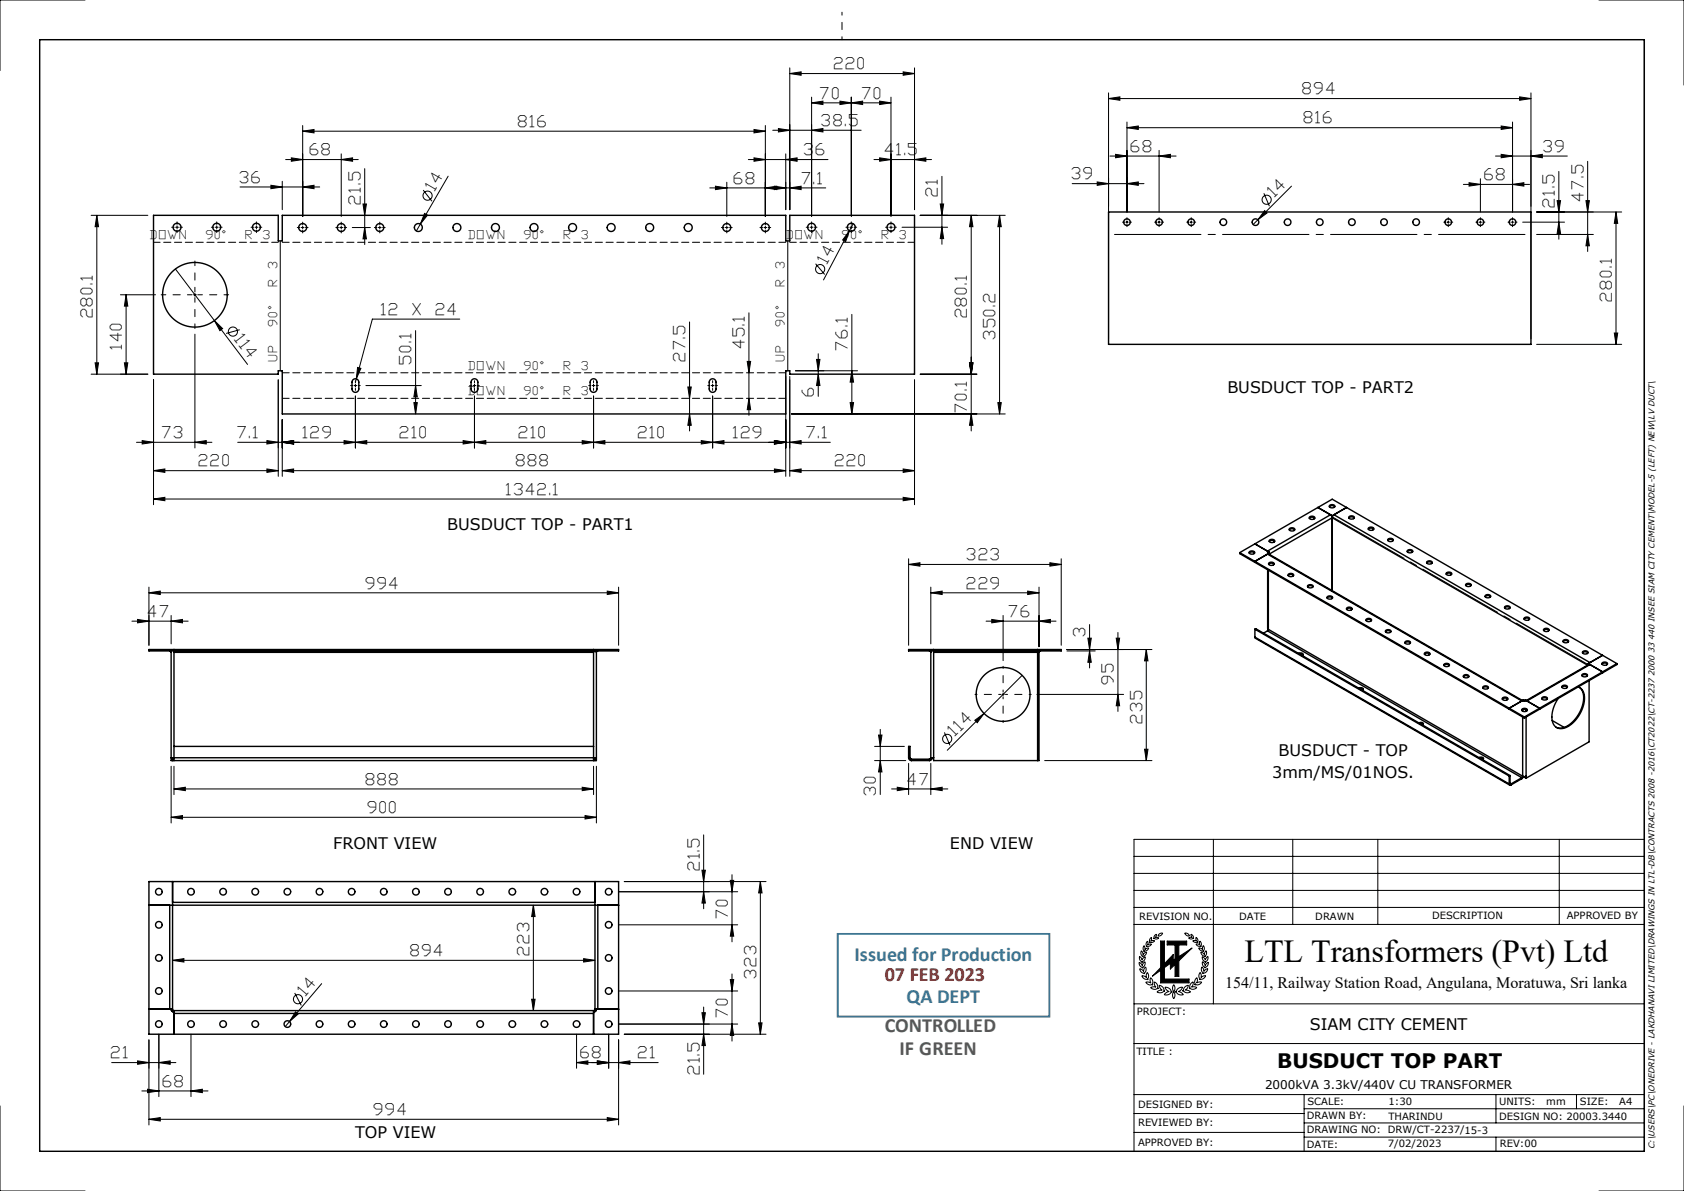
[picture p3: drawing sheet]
<svg xmlns="http://www.w3.org/2000/svg" width="297mm" height="210mm" viewBox="0 0 297 210" stroke-linecap="round" stroke-linejoin="round" font-family="sans-serif">
<g fill="none" stroke="#000" stroke-width=".18">
<path d="M15 0h-15v12.4M139.3 13l2-.3v.6zM139.3 12v25M139.3 13h22M143.1 18.1l2-.3v.6zM143.1 17.1v21M143.1 18.1h14M148.1 17.8l2 .3-2 .3zM150.1 18.1l2-.3v.6zM150.1 17.1v21M155.1 17.8l2 .3-2 .3zM157.1 17.1v21"/>
<path d="M159.3 12.7l2 .3-2 .3zM161.3 12v25M195.5 17.4l2-.3v.6zM195.5 16.4v43.3M195.5 17.4h74.5M268 17.1l2 .3-2 .3zM270 16.4v43.3M282 0h15v15M290 7v196M16.1 38h10M17.1 38l.3 2h-.6zM17.1 38v28"/>
<path d="M42.3 33h14.1M47.8 32.7l2 .3-2 .3zM49.8 32v5M50.4 28.1h12.8M51.4 27.8l2 .3-2 .3zM53.4 33l2-.3v.6zM53.4 23.1l2-.3v.6zM53.4 22.1v16.1M53.4 23.1h81.6M60.2 28.1l2-.3v.6zM60.2 27.1v11.1M64 36h.6l-.3 2z"/>
<path d="M64.3 29.7v13.4M74.6 33.5l1.6 2M74.9 37.6l.5 .3-1.3 1.6zM79 31.1l-5.6 9.6M126.2 32.8l2 .3-2 .3zM128.2 32.1v6.1M132 28.1h14M133 27.8l2 .3-2 .3zM133 22.8l2 .3-2 .3zM135 33.1l2-.3v.6zM135 22.1v16.1M136.3 23h15.6"/>
<path d="M136.6 32.8l2 .3-2 .3zM137.3 22.7l2 .3-2 .3zM138.6 28.1l2-.3v.6zM138.6 27.1v9.9M139.3 33.1l2-.3v.6zM143.1 23l2-.3v.6zM145.6 33.1h-20.4M150.5 39.4l-5.3 10M154.1 28.1h10.2M155.1 27.8l2 .3-2 .3zM161.3 28.1l2-.3v.6zM162.3 38h15"/>
<path d="M165.8 36h.6l-.3 2zM166.1 31.1v12M171.3 38l.3 2h-.6zM171.3 38v38M176.3 38l.3 2h-.6zM176.3 38v35M189.1 32.4h12.7M193.5 32.1l2 .3-2 .3zM195.8 27.5h11.6M196.8 27.2l2 .3-2 .3zM198.6 39.2h.4M198.8 39v.4"/>
<path d="M198.8 32.4l2-.3v.6zM198.8 22.5l2-.3v.6zM198.8 21.5v15.9M198.8 22.5h68M204.2 39.2h.4M204.4 39v.4M204.4 27.5l2-.3v.6zM204.4 26.5v10.9M209.9 39.2h.4M210.1 39v.4M222.9 34.1l1 2.3M223 37.1l.5 .5-1.7 1.2z"/>
<path d="M227.8 32.8l-6.8 6.8M255.2 39.2h.4M255.4 39v.4M258.1 32.5h11.7M259.1 32.2l2 .3-2 .3zM260.9 39.2h.4M261.1 31.5v5.9M261.1 39v.4M263.8 27.5h12.6M264.8 22.2l2 .3-2 .3zM264.8 27.2l2 .3-2 .3zM266.6 39.2h.4"/>
<path d="M266.8 39v.4M266.8 32.5l2-.3v.6zM266.8 21.5v15.9M268.6 39.2h7.3M270 27.5l2-.3v.6zM271 37.4h15M274.6 35.4h.6l-.3 2zM274.9 30.2v12M274.9 39.2l.3 2h-.6zM279.7 35.4h.6l-.3 2zM280 28.4v15.9M285 37.4l.3 2h-.6z"/>
<path d="M285 37.4v23.3M21.2 52h6.2M22.2 52l.3 2h-.6zM22.2 52v14M30.9 47.4l12.8 16.9M34.1 52h.5M34.4 51.7v.5M34.4 58.9v20.1M37.8 56.5l1.5 1.4-.5 .4zM42.3 58.1l-2.4 .7M49.4 42.5v22.9M62.1 40.1h3.2"/>
<path d="M64.3 40.1l.3 2h-.6zM73.3 58.3v14.7M81.1 56.3h-15.4l-3 11.1M121.6 56.8v19.2M132.1 55.2v18M138.9 42.5v22.9M143.8 46.5l1.7 1.9M149.8 40.7l-.7 1.9-.5-.3zM150.2 55.4v17.6M159.1 40.1h8M166.1 40.1l.3 2h-.6zM271 41.3h10"/>
<path d="M280 41.3l.3 2h-.6zM284.7 58.7h.6l-.3 2zM16.1 66h10M16.8 64h.6l-.3 2zM21.9 64h.6l-.3 2zM24.1 78h13.3M25.1 77.7l2 .3-2 .3zM27.1 67v22M34.4 78l2-.3v.6zM41.9 78h104.5M47.1 77.7l2 .3-2 .3zM49.1 67v17"/>
<path d="M49.8 78l2-.3v.6zM49.8 74v10M60.7 77.7l2 .3-2 .3zM62.4 68h.5M62.7 78l2-.3v.6zM62.7 69.8v9.2M62.7 67.7v.5M63.1 64.8l.5 .1-.8 1.9zM64.5 68h9.8M73 71h.6l-.3 2zM73.3 68l.3 2h-.6zM81.7 77.7l2 .3-2 .3z"/>
<path d="M83.4 68h.5M83.7 67.7v.5M83.7 78l2-.3v.6zM83.7 69.8v9.2M102.7 77.7l2 .3-2 .3zM104.4 68h.5M104.7 78l2-.3v.6zM104.7 69.8v9.2M104.7 67.7v.5M121.3 68.2h.6l-.3 2zM121.6 73l.3 2h-.6zM123.7 77.7l2 .3-2 .3z"/>
<path d="M125.4 68h.5M125.7 78l2-.3v.6zM125.7 69.8v9.2M125.7 67.7v.5M131.8 63.7h.6l-.3 2zM132.1 70.2l.3 2h-.6zM136.6 77.7l2 .3-2 .3zM138.6 66.4v17.6M139.3 78l2-.3v.6zM139.3 66.4v17.6M139.6 73h37.7M140.3 65.4h10.9"/>
<path d="M144 63.4h.6l-.3 2zM144.3 62.4v7.5M144.3 66l.3 2h-.6zM149.9 71h.6l-.3 2zM150.2 65.4l.3 2h-.6zM161.3 67v22M162.3 66h10M171 64h.6l-.3 2zM171.3 73l.3 2h-.6zM176 71h.6l-.3 2zM271 60.7h15M27.1 88l2-.3v.6z"/>
<path d="M27.1 88h134.2M27.1 83l2-.3v.6zM27.1 83h22M47.1 82.7l2 .3-2 .3zM49.8 83l2-.3v.6zM49.8 83h88.8M136.6 82.7l2 .3-2 .3zM139.3 83l2-.3v.6zM139.3 83h22M159.3 87.7l2 .3-2 .3zM159.3 82.7l2 .3-2 .3zM160.2 99.5l2-.3v.6z"/>
<path d="M160.2 98.5v15.3M160.2 99.5h27M185.2 99.2l2 .3-2 .3zM187.2 98.5v15.3M23.3 109.5h9.9M24.3 109.2l2 .3-2 .3zM26.3 104.5l2-.3v.6zM26.3 103.5v10.3M26.3 104.5h82.8M30.2 109.5l2-.3v.6zM30.2 108.5v5M107.1 104.2l2 .3-2 .3z"/>
<path d="M109.1 103.5v10.3M164.2 104.5l2-.3v.6zM164.2 103.5v10M164.2 104.5h19M173.9 109.5h12.3M174.9 109.2l2 .3-2 .3zM176.9 108.5v8M180.3 119.1l-13.2 13.2M181.2 104.2l2 .3-2 .3zM183.2 109.5l2-.3v.6zM183.2 103.5v10.5M188.2 114.5h15"/>
<path d="M188.2 114.8h5M191.9 112.5h.6l-.3 2zM192.2 114.8l.3 2h-.6zM192.2 110.1v7.7M196.9 112.5h.6l-.3 2zM197.2 111.5v13.9M202.2 114.5l.3 2h-.6zM202.2 114.5v19.6M30.2 135.1v10M30.7 139.1l2-.3v.6zM30.7 139.1h74M30.7 135.1v5"/>
<path d="M102.7 138.8l2 .3-2 .3zM104.7 135.1v5M105.2 135.1v10M154.2 134.1h5.5M154.2 131.6h5.3M154.9 129.6h.6l-.3 2zM155.2 134.1l.3 2h-.6zM155.2 128.6v11.5M157.2 139.1h10M158.2 138.8l2 .3-2 .3zM160.2 134.6v5.5M164.2 139.1l2-.3v.6z"/>
<path d="M164.2 134.6v5.5M166.6 129.1l.9 2.3M171.9 127l1.7-1.2-1.2 1.6zM176.7 122.4h.4M176.9 122.2v.5M182.9 122.4h15.3M184.2 134.1h19M197.2 122.4l.3 2h-.6zM201.9 132.1h.6l-.3 2zM30.2 144.1l2-.3v.6zM30.2 144.1h75M94.1 159.6l.3 2h-.6z"/>
<path d="M94.1 159.6v18.6M103.2 143.8l2 .3-2 .3zM109.1 157.2h21M110.1 155.4h25M123.8 153.4h.6l-.3 2zM124.1 157.2l.3 2h-.6zM124.1 147.2v13M128.8 155.2h.6l-.3 2zM129.1 154.2v11.9M134.1 155.4l.3 2h-.6zM134.1 155.4v27M200 157h90"/>
<path d="M200 154h90M200 151h90M214 148v29M228 148v15M243 148v15M275 148v15M290 148h-90v55M30.4 169.3l2-.3v.6zM30.4 169.3h74.5M52 175.1l1.1 2.2M52.1 178.4l.5 .4-1.5 1.3zM56.7 173.4l-6.4 7.6"/>
<path d="M93.8 176.2h.6l-.3 2zM102.9 169l2 .3-2 .3zM109.1 174.7h21M109.1 163.1h21M123.8 178.6h.6l-.3 2zM124.1 177.6v11.8M128.8 172.7h.6l-.3 2zM129.1 171.7v11.9M129.1 163.1l.3 2h-.6zM200 177h90M200 163h90M200 160h90"/>
<path d="M200.9 169.7l.6 .6 .1-.4 .3-.3a.94 .94 0 0 1-.4 1.1 .97 .97 0 0 1-.6-1zM201 168.6l.4 .7 .2-.4 .4-.2a.9 .9 0 0 1-.6 .9 .93 .93 0 0 1-.4-1zM201 170.8l.4 .2 .3 .3 .1-.4 .2-.4a.97 .97 0 0 1-.2 1.2 1.01 1.01 0 0 1-.8-.9zM201.3 167.6l.3 .7 .3-.3 .3-.1a.86 .86 0 0 1-.7 .8 .89 .89 0 0 1-.2-1.1zM201.4 172l.4 .1 .4 .3v-.5l.1-.4a1.01 1.01 0 0 1 .1 1.2 1.05 1.05 0 0 1-1-.7zM201.8 166.7l.1 .7 .3-.2h.4a.82 .82 0 0 1-.9 .5 .86 .86 0 0 1 .1-1zM202.1 173.2h.4l.5 .1-.2-.4 .1-.5a1.05 1.05 0 0 1 .3 1.3l-.1-.1a.81 .81 0 0 1-1-.4zM202.3 166l.2 .2-.1 .4 .3-.1h.4a.79 .79 0 0 1-.9 .4l-.1-.5zM203 165.4l.1-.1-.1 .6h.6a.47 .47 0 0 1-.8 .2l-.1-.4zM203.5 165.4a.45 .45 0 0 0 .8 0l-.6-.1 .3-.6a.55 .55 0 0 0-.5 .7M203.6 173.1a1.08 1.08 0 0 1 .6 1.2h-.1a.84 .84 0 0 1-1.2-.2l.5-.1 .5 .1-.3-.5zM204.4 164.7l.7-.2a.69 .69 0 0 1-.9 .5z"/>
<path d="M204.4 173.7a1.12 1.12 0 0 1 1 1.1l-.1-.1a.87 .87 0 0 1-1.3 .2l.5-.3h.5l-.4-.4zM204.7 165.9h.7v4l1.5-1.6v1l.3-.2v-2.5h-1.3v-.7h3.4v.7h-1.4v2.1l2.3-1.5-2.3 2.2v2.8h-.7v-2.1l-.8 .8v-1l-1 .7v2h4.3v.7h-5v-2.2l-1.4 1 1.4-1.5zM205.5 174.1a.92 .92 0 0 1 1 .7h.2a1.04 1.04 0 0 1-1.4 .6l.4-.4 .5-.2a1.13 1.13 0 0 1-.7-.7zM207 173.6a1 1 0 0 1 0 1.3 1 1 0 0 1 0-1.3zM207 174.9a1 1 0 0 1 0 1.2 1 1 0 0 1 0-1.2zM207.7 174.4l.4-.3h.5a1.13 1.13 0 0 1-.8 .7l.5 .2 .4 .4a1.04 1.04 0 0 1-1.3-.6h.1zM208.9 164.5a.64 .64 0 0 1 .8 .5l-.4-.1zM209 174l.6-.3-.2 .5-.4 .4h.5l.5 .3a.87 .87 0 0 1-1.2-.2l-.2 .1v-.2h.1l.1-.3zM210 164.7a.62 .62 0 0 1 .5 .8l-.1-.1a.45 .45 0 0 1-.7 0l.6-.1zM210.1 173.4l.3-.3v.5l-.3 .5 .5-.1 .5 .1a.95 .95 0 0 1-1.3 .1zM210.9 166.5h.4l.3 .1v-.7a.69 .69 0 0 1 .1 1v-.1a.61 .61 0 0 1-.8-.3zM210.9 165.3a.66 .66 0 0 1 .3 .9l-.1-.1a.47 .47 0 0 1-.7-.2h.6z"/>
<path d="M211 172.5l.1-.1 .1 .3-.2 .6 .5-.1h.4a.91 .91 0 0 1-1.2 .4l.1-.1-.1-.5zM211.4 167.1l.4 .1 .3 .2 .1-.7a.72 .72 0 0 1 0 1h-.1a.64 .64 0 0 1-.7-.6zM211.7 171.5l.2 .4-.1 .5 .4-.3 .4-.1a.88 .88 0 0 1-1 .7v-.1a.78 .78 0 0 1 .1-1.1zM211.8 167.9l.4 .1 .2 .3 .3-.7a.75 .75 0 0 1-.3 1.1v-.1a.67 .67 0 0 1-.6-.7zM212 170.5l.2 .3 .1 .5 .3-.3 .4-.2a.85 .85 0 0 1-.9 .8l.1-.1a.75 .75 0 0 1-.2-1zM212 168.7l.4 .2 .2 .4 .4-.7a.78 .78 0 0 1-.5 1v-.1a.7 .7 0 0 1-.5-.8zM212.1 169.6l.3 .3 .1 .4 .6-.6a.82 .82 0 0 1-.7 .9l.1-.1a.73 .73 0 0 1-.4-.9zM0 195v15h15M19.7 187.4h11.3M24.3 187.1l2 .3-2 .3zM25 192.4h11.7M26 192.1l2 .3-2 .3z"/>
<path d="M26.3 197.4l2-.3v.6zM26.3 183.4v15M26.3 197.4h82.8M28 187.4l2-.3v.6zM28 182.4v11M33.7 192.4l2-.3v.6zM33.7 182.4v11M101.7 187.4l2-.3v.6zM101.7 182.4v6M101.7 187.4h14.4M105.4 187.1l2 .3-2 .3zM107.1 197.1l2 .3-2 .3z"/>
<path d="M107.3 182.4l.1 6M109.1 187.4l2-.3v.6zM109.1 183.4v15M109.1 180.6h21M110.1 182.4h25M124.1 182.4l.3 2h-.6zM129.1 180.6l.3 2h-.6zM133.8 180.4h.6l-.3 2zM200 196.3h30M200 199.7h30M200 193h90M200 184h90"/>
<path d="M230 198h60M230 193v10M230 195.5h60M263.8 193v5M278 193v2.5M297 195v15h-15M230 200.5h60M263.8 200.5v2.5"/>
<circle cx="75.4" cy="34.5" r=".81"/>
<circle cx="223.4" cy="35.2" r=".81"/>
<circle cx="41.1" cy="58.5" r=".81"/>
<circle cx="144.6" cy="47.4" r=".81"/>
<circle cx="167.1" cy="130.3" r=".81"/>
<circle cx="52.6" cy="176.2" r=".81"/>
</g>
<path d="M148.5 7v-4.8" fill="none" stroke="#000" stroke-width=".18" stroke-dasharray="15.2 1.3 1.3 1.3" stroke-dashoffset="14.7"/>
<g fill="none" stroke="#000" stroke-width=".25">
<path d="M7 7h283v196h-283zM27.1 38h22v4.5h.7v-4.5h88.8v4.5h.7v-4.5h22v28h-22v-.6h-.7v7.6h-88.8v-7.6h-.7v.6h-22zM195.5 37.4h74.5v23.3h-74.5zM62.3 67a.6 .6 0 0 1 .6-.2 .6 .6 0 0 1 .4 .6v1.2a.6 .6 0 0 1-.6 .6 .6 .6 0 0 1-.6-.6v-1.2zM83.3 67a.6 .6 0 0 1 .6-.2 .6 .6 0 0 1 .4 .6v1.2a.6 .6 0 0 1-.6 .6 .6 .6 0 0 1-.6-.6v-1.2zM104.3 67a.6 .6 0 0 1 .6-.2 .6 .6 0 0 1 .4 .6v1.2a.6 .6 0 0 1-.6 .6 .6 .6 0 0 1-.6-.6v-1.2zM125.3 67a.6 .6 0 0 1 .6-.2 .6 .6 0 0 1 .4 .6v1.2a.6 .6 0 0 1-.6 .6 .6 .6 0 0 1-.6-.6v-1.2zM218.6 97.4l50.2 29M218.6 97.4v.2l2.7 1.6M220.3 97.5l.4-.2 .6 .2M220.4 97.3l.3-.2a.35 .35 0 0 1 .6 .3 .35 .35 0 0 1-.6 .3 .3 .3 0 0 1-.3-.1 .3 .3 0 0 1 0-.3zM221.3 99v.2"/>
<path d="M221.3 99.2l47.5 27.4M221.3 95.9l2.4 1.4M221.3 95.9l-2.7 1.5M223.5 97.7l44.9 25.9-2.2 1.3M223.5 97.7l-2.2 1.3M223.7 97.7h-.2M223.7 97.7l44.8 25.8M223.7 97.3l-.1 .1 .1 .2M223.7 97.6v.1M223.7 97.3l.1 .1M223.7 97.6l-2.4 1.4M223.7 99.5l.5-.2 .5 .2"/>
<path d="M223.8 99.3l.4-.2a.35 .35 0 0 1 .5 .3 .35 .35 0 0 1-.5 .3 .3 .3 0 0 1-.4-.1 .3 .3 0 0 1 0-.3zM223.8 97.4l-.1 .2M223.8 97.4v.3M223.8 95.5l.5-.2 .5 .2M223.9 95.2l.4-.1a.35 .35 0 0 1 .5 .3 .35 .35 0 0 1-.5 .3 .31 .31 0 0 1-.4-.1 .31 .31 0 0 1 0-.4zM227.4 93.4l.4-.2 .5 .2M227.4 93.2l.4-.1a.35 .35 0 0 1 .6 .2 .35 .35 0 0 1-.6 .3 .3 .3 0 0 1-.3-.1 .3 .3 0 0 1-.1-.3zM230.9 91.4l.4-.2 .6 .2M231 91.1l.3-.1a.35 .35 0 0 1 .6 .3 .35 .35 0 0 1-.6 .3 .3 .3 0 0 1-.3-.1 .3 .3 0 0 1 0-.4zM232.4 89.5l2.6 1.4M232.4 89.5l-11.1 6.4M232.4 89.5l2.6-1.5 50.2 29"/>
<path d="M234.5 89.3l.4-.2 .5 .2M234.5 89.1l.4-.1a.35 .35 0 0 1 .5 .3 .35 .35 0 0 1-.5 .2 .3 .3 0 0 1-.4 0 .3 .3 0 0 1 0-.4zM234.9 91.1h.1M235 91.3l-.3-.5-11.2 6.4M235 91.3l.3-.5 45.1 26M235 91.3l-11.2 6.4M235 90.9v.2M235 91.3v12.8M235 91.3l45 26M235 91.1h.1M237.5 89.5l-2.5 1.4M237.9 91.3l.4-.2 .5 .2"/>
<path d="M237.9 91.1l.4-.1a.35 .35 0 0 1 .6 .2 .35 .35 0 0 1-.6 .3 .31 .31 0 0 1-.3-.1 .31 .31 0 0 1-.1-.3zM241.3 93.3l.4-.2 .6 .2M241.4 93.1l.3-.2a.35 .35 0 0 1 .6 .3 .35 .35 0 0 1-.6 .3 .3 .3 0 0 1-.3-.1 .3 .3 0 0 1 0-.3zM244.8 95.3l.4-.2 .5 .2M244.8 95.1l.4-.2a.35 .35 0 0 1 .5 .3 .35 .35 0 0 1-.5 .3 .31 .31 0 0 1-.4-.1 .31 .31 0 0 1 0-.3zM248.2 97.3l.4-.2 .5 .2M248.2 97l.4-.1a.35 .35 0 0 1 .6 .3 .35 .35 0 0 1-.6 .3 .31 .31 0 0 1-.3-.1 .31 .31 0 0 1-.1-.4zM251.6 99.3l.4-.2 .6 .2M251.7 99l.3-.1a.35 .35 0 0 1 .6 .3 .35 .35 0 0 1-.6 .3 .3 .3 0 0 1-.3-.1 .3 .3 0 0 1 0-.4zM26.3 114.5h82.8v.3h-82.8zM29.9 114.8l.3 .2M30.2 114.8v19.3h75v-19.3"/>
<path d="M30.7 114.5v.5M30.7 115h74M30.7 115v18.6M104.7 114.5v.5M104.7 115v18.6M105.4 114.8l-.2 .2M160.2 114.5h27v.3h-27zM163.9 114.8l.3 .2M164.2 114.8v18.8M164.7 114.5v.5M164.7 115v19.1h18.5v-19.1M164.7 115h18.5"/>
<path d="M183 114.5v.5M183 115v19.1M183.1 114.8l-.1 .2M183.5 114.8l-.3 .2M221.3 112.3l.1 .2 44.9 25.9M221.3 110.9v1.4M221.3 110.9l44.9 25.9M221.3 110.9h.2l44.8 25.8M221.3 112.3l44.9 25.9M223.5 111.2l44.9 25.9M223.5 111.2l-.7 .4M223.6 100.5v10.3l.1 .2"/>
<path d="M223.7 111l-.2 .2M223.7 111l44.8 25.9M223.7 100.5v10.5M227.2 101.5l.4-.2 .5 .2M227.2 101.2l.4-.1a.35 .35 0 0 1 .6 .3 .35 .35 0 0 1-.6 .3 .31 .31 0 0 1-.3-.1 .31 .31 0 0 1-.1-.4zM229.1 115.2h.1a.32 .32 0 0 1 .4-.1 .32 .32 0 0 1 .1 .4v.1M229.1 115.2h-.1M229.1 115.2v.1M229.2 115.3l.6 .2M230.6 103.5l.4-.2 .6 .2M230.7 103.2l.3-.1a.35 .35 0 0 1 .6 .3 .35 .35 0 0 1-.6 .3 .3 .3 0 0 1-.3-.1 .3 .3 0 0 1 0-.4zM234.1 105.4l.4-.2 .5 .2"/>
<path d="M234.1 105.2l.4-.1a.35 .35 0 0 1 .5 .3 .35 .35 0 0 1-.5 .2 .31 .31 0 0 1-.4 0 .31 .31 0 0 1 0-.4zM237.5 107.4l.4-.2 .5 .2M237.5 107.2l.4-.1a.35 .35 0 0 1 .6 .2 .35 .35 0 0 1-.6 .3 .3 .3 0 0 1-.3-.1 .3 .3 0 0 1-.1-.3zM240.9 109.4l.4-.2 .6 .2M241 109.2l.3-.2a.35 .35 0 0 1 .6 .3 .35 .35 0 0 1-.6 .3 .31 .31 0 0 1-.3-.1 .31 .31 0 0 1 0-.3zM244.4 111.4l.4-.2 .5 .2M244.4 111.2l.4-.2a.35 .35 0 0 1 .5 .3 .35 .35 0 0 1-.5 .3 .31 .31 0 0 1-.4-.1 .31 .31 0 0 1 0-.3zM247.8 113.4l.4-.2 .5 .2M247.8 113.1l.4-.1a.35 .35 0 0 1 .6 .3 .35 .35 0 0 1-.6 .3 .3 .3 0 0 1-.3-.1 .3 .3 0 0 1-.1-.4zM251.2 115.4l.4-.2 .6 .2M251.3 115.1l.3-.1a.35 .35 0 0 1 .6 .3 .35 .35 0 0 1-.6 .3 .31 .31 0 0 1-.3-.1 .31 .31 0 0 1 0-.4zM254.7 117.3l.4-.2 .5 .2"/>
<path d="M254.7 117.1l.4-.1a.35 .35 0 0 1 .5 .3 .35 .35 0 0 1-.5 .2 .31 .31 0 0 1-.4-.1 .31 .31 0 0 1 0-.3zM255.1 101.2l.4-.2 .5 .2M255.1 101l.4-.1a.35 .35 0 0 1 .5 .3 .35 .35 0 0 1-.5 .2 .3 .3 0 0 1-.4 0 .3 .3 0 0 1 0-.4zM258.1 119.3l.4-.2 .5 .2M258.1 119.1l.4-.2a.35 .35 0 0 1 .6 .3 .35 .35 0 0 1-.6 .3 .3 .3 0 0 1-.3-.1 .3 .3 0 0 1-.1-.3zM258.5 103.2l.4-.2 .6 .2M258.6 103l.3-.1a.35 .35 0 0 1 .6 .2 .35 .35 0 0 1-.6 .3 .31 .31 0 0 1-.3-.1 .31 .31 0 0 1 0-.3zM261.9 105.2l.5-.2 .5 .2M262 105l.4-.2a.35 .35 0 0 1 .5 .3 .35 .35 0 0 1-.5 .3 .3 .3 0 0 1-.4-.1 .3 .3 0 0 1 0-.3zM265.4 107.2l.4-.2 .5 .2M265.4 107l.4-.2a.35 .35 0 0 1 .5 .3 .35 .35 0 0 1-.5 .3 .3 .3 0 0 1-.4-.1 .3 .3 0 0 1 0-.3zM268.8 109.2l.4-.2 .6 .2"/>
<path d="M268.9 108.9l.3-.1a.35 .35 0 0 1 .6 .3 .35 .35 0 0 1-.6 .3 .31 .31 0 0 1-.3-.1 .31 .31 0 0 1 0-.4zM272.2 111.2l.5-.2 .5 .2M272.3 110.9l.4-.1a.35 .35 0 0 1 .5 .3 .35 .35 0 0 1-.5 .3 .31 .31 0 0 1-.4-.1 .31 .31 0 0 1 0-.4zM275.7 113.1l.4-.2 .5 .2M275.7 112.9l.4-.1a.35 .35 0 0 1 .5 .3 .35 .35 0 0 1-.5 .2 .31 .31 0 0 1-.3-.1 .31 .31 0 0 1-.1-.3zM279 119.1l.4-.2 .6 .2M279.1 118.9l.3-.1a.35 .35 0 0 1 .6 .3 .35 .35 0 0 1-.6 .2 .3 .3 0 0 1-.3 0 .3 .3 0 0 1 0-.4zM279.1 115.1l.4-.2 .6 .2M279.2 114.9l.3-.2a.35 .35 0 0 1 .6 .3 .35 .35 0 0 1-.6 .3 .3 .3 0 0 1-.3-.1 .3 .3 0 0 1 0-.3zM280.1 117l2.5 1.5M280.1 117v.2M282.5 117.1l.5-.2 .5 .2"/>
<path d="M282.6 116.9l.4-.2a.35 .35 0 0 1 .5 .3 .35 .35 0 0 1-.5 .3 .31 .31 0 0 1-.4-.1 .31 .31 0 0 1 0-.3zM282.6 118.5l-13.8 7.9M282.6 118.5v.1M282.6 115.5l-2.5 1.5M285.2 117v.2l-13.7 7.9M285.2 117l-2.6 1.5M30.2 133.6h.5M30.4 133.6v.5M30.7 133.6v.5M30.7 131.6h74M30.7 133.6h74M104.7 133.6v.5"/>
<path d="M104.7 133.6h.5M104.9 133.6v.5M160.2 133.6a.5 .5 0 0 0 .5 .5M160.2 133.6v-2h.3v2M160.2 133.6h.3M160.5 133.6l.2 .3M160.7 134.1h3.2M160.7 133.9v.2M160.7 133.9h3.2M163.9 133.9v.2M164.2 133.6h.5M164.2 133.6l-.3 .3"/>
<path d="M164.4 133.6a.5 .5 0 0 1-.5 .5M239.7 121.3h.1a.32 .32 0 0 1 .4-.1 .32 .32 0 0 1 .1 .5M239.7 121.3v.1M239.8 121.4l.6 .2M250.3 127.4h.1a.32 .32 0 0 1 .4 0 .32 .32 0 0 1 .1 .4M250.3 127.4v.1M250.4 127.6l.6 .1M260.9 133.6l.1-.1a.32 .32 0 0 1 .4 0 .32 .32 0 0 1 .1 .4M260.9 133.6h.1M261 133.7l.6 .1M261.5 121.3l.4-.2 .6 .2M261.6 121.1l.3-.2a.35 .35 0 0 1 .6 .3 .35 .35 0 0 1-.6 .3 .3 .3 0 0 1-.3-.1 .3 .3 0 0 1 0-.3z"/>
<path d="M265 123.3l.4-.2 .5 .2M265 123l.4-.1a.35 .35 0 0 1 .5 .3 .35 .35 0 0 1-.5 .3 .31 .31 0 0 1-.4-.1 .31 .31 0 0 1 0-.4zM266.2 138.2l.1 .2h.2M266.2 124.9v.2M266.2 136.8v1.4M266.3 138.1l.2 .1M266.3 136.7l-.1 .1M266.3 136.7v1.4M266.3 138.1l-.1 .1M266.5 138.2v.2M268.4 137.1l-1.9 1.1M268.4 137.1v.2"/>
<path d="M268.4 137.3l-1.9 1.1M268.4 125.3l.4-.2 .5 .2M268.5 125l.3-.1a.35 .35 0 0 1 .6 .3 .35 .35 0 0 1-.6 .3 .3 .3 0 0 1-.3-.1 .3 .3 0 0 1 0-.4zM268.5 123.5h.7M268.5 136.9h.7M268.5 123.5l.5-.1 2.5 1.5v.2M268.5 136.9l-.1 .2M268.5 123.5l-2.3 1.4M268.5 125.1v.3M268.5 126.4v10.5M268.7 136.9l-.3 .4M268.8 126.4v.2"/>
<path d="M269 136.9v.2l.2 .1M269.2 125.1v.3M269.2 126.4v10.8M269.2 123.5l11-6.3h.2l-11.1 6.4M271.5 125.1l-2.7 1.5M271.9 123.2l.5-.2 .5 .2M272 123l.4-.1a.35 .35 0 0 1 .5 .2 .35 .35 0 0 1-.5 .3 .3 .3 0 0 1-.4-.1 .3 .3 0 0 1 0-.3zM273.8 127l2.1 1.3M275.5 121.2l.4-.2 .5 .2M275.5 120.9l.4-.1a.35 .35 0 0 1 .5 .3 .35 .35 0 0 1-.5 .3 .31 .31 0 0 1-.3-.1 .31 .31 0 0 1-.1-.4zM278.3 121.1a2.11 2.11 0 0 1 1.1 2.5 5.9 5.9 0 0 1-3.7 4.8 1.69 1.69 0 0 1-2-2l.3-1.7 .8-1.5M278.5 121.2a2.99 2.99 0 0 1 .5 3.5 5.1 5.1 0 0 1-3.9 3.7l-.6-.2"/>
<path d="M280.3 120v10.8l-11.1 6.4M26.3 155.4h82.8v27h-82.8zM26.3 159.6h82.8M29.9 159.6v18.3M30.4 155.4v22.5M30.4 159.1h74.5M104.9 155.4v22.5M105.4 159.6v18.3M26.3 177.9h4.1M30.2 177.9a.5 .5 0 0 0 .5 .5M30.4 177.9l.3 .3M30.7 178.2v4.2"/>
<path d="M30.7 178.7h74M30.7 178.2h74M104.7 178.2v4.2M104.9 177.9l-.2 .3M104.9 177.9h4.2M105.2 177.9a.5 .5 0 0 1-.5 .5"/>
<circle cx="198.8" cy="39.2" r=".58"/>
<circle cx="204.4" cy="39.2" r=".58"/>
<circle cx="210.1" cy="39.2" r=".58"/>
<circle cx="215.8" cy="39.2" r=".58"/>
<circle cx="221.4" cy="39.2" r=".58"/>
<circle cx="227.1" cy="39.2" r=".58"/>
<circle cx="232.8" cy="39.2" r=".58"/>
<circle cx="238.4" cy="39.2" r=".58"/>
<circle cx="244.1" cy="39.2" r=".58"/>
<circle cx="249.8" cy="39.2" r=".58"/>
<circle cx="255.4" cy="39.2" r=".58"/>
<circle cx="261.1" cy="39.2" r=".58"/>
<circle cx="266.8" cy="39.2" r=".58"/>
<circle cx="31.2" cy="40.1" r=".7"/>
<circle cx="34.4" cy="52" r="5.7"/>
<circle cx="38.2" cy="40.1" r=".7"/>
<circle cx="45.2" cy="40.1" r=".7"/>
<circle cx="53.4" cy="40.1" r=".7"/>
<circle cx="60.2" cy="40.1" r=".7"/>
<circle cx="67" cy="40.1" r=".7"/>
<circle cx="73.8" cy="40.1" r=".7"/>
<circle cx="80.6" cy="40.1" r=".7"/>
<circle cx="87.4" cy="40.1" r=".7"/>
<circle cx="94.2" cy="40.1" r=".7"/>
<circle cx="101" cy="40.1" r=".7"/>
<circle cx="107.8" cy="40.1" r=".7"/>
<circle cx="114.6" cy="40.1" r=".7"/>
<circle cx="121.4" cy="40.1" r=".7"/>
<circle cx="128.2" cy="40.1" r=".7"/>
<circle cx="135" cy="40.1" r=".7"/>
<circle cx="143.1" cy="40.1" r=".7"/>
<circle cx="150.1" cy="40.1" r=".7"/>
<circle cx="157.1" cy="40.1" r=".7"/>
<circle cx="176.9" cy="122.4" r="4.7"/>
<circle cx="28" cy="157.2" r=".58"/>
<circle cx="33.7" cy="157.2" r=".58"/>
<circle cx="39.3" cy="157.2" r=".58"/>
<circle cx="45" cy="157.2" r=".58"/>
<circle cx="50.7" cy="157.2" r=".58"/>
<circle cx="56.3" cy="157.2" r=".58"/>
<circle cx="62" cy="157.2" r=".58"/>
<circle cx="67.7" cy="157.2" r=".58"/>
<circle cx="73.3" cy="157.2" r=".58"/>
<circle cx="79" cy="157.2" r=".58"/>
<circle cx="84.7" cy="157.2" r=".58"/>
<circle cx="90.4" cy="157.2" r=".58"/>
<circle cx="96" cy="157.2" r=".58"/>
<circle cx="101.7" cy="157.2" r=".58"/>
<circle cx="107.4" cy="157.2" r=".58"/>
<circle cx="28" cy="168.9" r=".58"/>
<circle cx="28" cy="174.7" r=".58"/>
<circle cx="28" cy="163.1" r=".58"/>
<circle cx="107.4" cy="168.9" r=".58"/>
<circle cx="107.4" cy="174.7" r=".58"/>
<circle cx="107.4" cy="163.1" r=".58"/>
<circle cx="28" cy="180.6" r=".58"/>
<circle cx="33.7" cy="180.6" r=".58"/>
<circle cx="39.3" cy="180.6" r=".58"/>
<circle cx="45" cy="180.6" r=".58"/>
<circle cx="50.7" cy="180.6" r=".58"/>
<circle cx="56.3" cy="180.6" r=".58"/>
<circle cx="62" cy="180.6" r=".58"/>
<circle cx="67.7" cy="180.6" r=".58"/>
<circle cx="73.3" cy="180.6" r=".58"/>
<circle cx="79" cy="180.6" r=".58"/>
<circle cx="84.7" cy="180.6" r=".58"/>
<circle cx="90.4" cy="180.6" r=".58"/>
<circle cx="96" cy="180.6" r=".58"/>
<circle cx="101.7" cy="180.6" r=".58"/>
<circle cx="107.4" cy="180.6" r=".58"/>
</g>
<path d="M204.7 165.9h.7v4l1.5-1.6v1l.3-.2v-2.5h-1.3v-.7h3.4v.7h-1.4v2.1l2.3-1.5-2.3 2.2v2.8h-.7v-2.1l-.8 .8v-1l-1 .7v2h4.3v.7h-5v-2.2l-1.4 1 1.4-1.5z" fill-rule="evenodd" fill="#000"/>
<path d="M176.5 122.4h-4.5M176.9 122v-4.5M176.9 122.9v4.5M177.3 122.4h4.6" fill="none" stroke="#000" stroke-width=".18" stroke-dasharray="15.2 1.3 1.3 1.3" stroke-dashoffset="14.9"/>
<path d="M33.9 52h-5.5M34.4 51.5v-5.5M34.4 52.5v5.4M34.9 52h5.4" fill="none" stroke="#000" stroke-width=".18" stroke-dasharray="15.2 1.3 1.3 1.3" stroke-dashoffset="14.4"/>
<g fill="none" stroke="#000" stroke-width=".18" stroke-dasharray="15.2 1.3 1.3 1.3">
<path d="M31.2 39.6v-.5M38.2 39.6v-.5M45.2 39.6v-.5M53.4 39.6v-.4M60.2 39.6v-.4M67 39.6v-.4M128.2 39.6v-.4M135 39.6v-.4M143.1 39.6v-.5M150.1 39.6v-.5M157.1 39.6v-.5M198.3 39.2h-.3"/>
<path d="M198.8 38.8v-.4M198.8 39.6v.4M199.2 39.2h.4M204 39.2h-.4M204.4 38.8v-.4M204.4 39.6v.4M204.8 39.2h.4M209.7 39.2h-.4M210.1 38.8v-.4M210.1 39.6v.4M210.5 39.2h.4M255 39.2h-.4"/>
<path d="M255.4 38.8v-.4M255.4 39.6v.4M255.8 39.2h.4M260.7 39.2h-.4M261.1 38.8v-.4M261.1 39.6v.4M261.5 39.2h.4M266.3 39.2h-.3M266.8 38.8v-.4M266.8 39.6v.4M267.2 39.2h.4M30.7 40.1h-.4"/>
<path d="M31.2 40.1v-.3M31.2 40.1h-.2M31.2 40.1v.2M31.2 40.1h.3M31.2 40.6v.4M31.7 40.1h.5M37.7 40.1h-.4M38.2 40.1v-.3M38.2 40.1h-.2M38.2 40.1v.2M38.2 40.1h.3M38.2 40.6v.4"/>
<path d="M38.7 40.1h.5M44.7 40.1h-.4M45.2 40.1v-.3M45.2 40.1h-.2M45.2 40.1v.2M45.2 40.1h.3M45.2 40.6v.4M45.7 40.1h.5M52.9 40.1h-.5M53.4 40.1v-.2M53.4 40.1h-.3M53.4 40.1v.3"/>
<path d="M53.4 40.1h.2M53.4 40.6v.5M53.9 40.1h.4M59.7 40.1h-.5M60.2 40.1v-.2M60.2 40.1h-.3M60.2 40.1v.3M60.2 40.1h.2M60.2 40.6v.5M60.7 40.1h.4M66.5 40.1h-.5M67 40.1v-.2"/>
<path d="M67 40.1h-.3M67 40.1v.3M67 40.1h.2M67 40.6v.5M67.5 40.1h.4M127.7 40.1h-.5M128.2 40.1v-.2M128.2 40.1h-.3M128.2 40.1v.3M128.2 40.1h.2M128.2 40.6v.5M128.7 40.1h.4"/>
<path d="M134.5 40.1h-.5M135 40.1v-.2M135 40.1h-.3M135 40.1v.3M135 40.1h.2M135 40.6v.5M135.5 40.1h.4M142.6 40.1h-.4M143.1 40.1v-.3M143.1 40.1h-.2M143.1 40.1v.2M143.1 40.1h.3"/>
<path d="M143.1 40.6v.4M143.6 40.1h.5M149.6 40.1h-.4M150.1 40.1v-.3M150.1 40.1h-.2M150.1 40.1v.2M150.1 40.1h.3M150.1 40.6v.4M150.6 40.1h.5M156.6 40.1h-.4M157.1 40.1v-.3M157.1 40.1h-.2"/>
<path d="M157.1 40.1v.2M157.1 40.1h.3M157.1 40.6v.4M157.6 40.1h.5M62.2 68h-.4M62.7 68.5v.3M62.7 67.5v-.4M63.2 68h.3M83.2 68h-.4M83.7 68.5v.3M83.7 67.5v-.4M84.2 68h.3"/>
<path d="M104.2 68h-.4M104.7 68.5v.3M104.7 67.5v-.4M105.2 68h.3M125.2 68h-.4M125.7 68.5v.3M125.7 67.5v-.4M126.2 68h.3"/>
</g>
<path d="M27.1 42.7h22M49.8 42.7h88.8M139.3 42.7h22M138.6 70.2h-88.8M138.6 65.7h-88.8" fill="none" stroke="#000" stroke-width=".18" stroke-dasharray="1.3 .6" stroke-dashoffset=".1"/>
<path d="M270 41.3h-74.5" fill="none" stroke="#000" stroke-width=".18" stroke-dasharray="15.2 1.3 1.3 1.3" stroke-dashoffset="-1.1"/>
<path d="M235 91.2l45.1 26" fill="none" stroke="#000" stroke-width=".18" stroke-dasharray="15.2 1.3 1.3 1.3" stroke-dashoffset=".7"/>
<g fill="#000">
<path d="M74.9 37.6l.5 .3-1.3 1.6zM223 37.1l.5 .5-1.7 1.2zM37.8 56.5l1.5 1.4-.5 .4zM149.8 40.7l-.7 1.9-.5-.3zM171.9 127l1.7-1.2-1.2 1.6zM52.1 178.4l.5 .4-1.5 1.3z"/>
<path d="M195.5 17.4l2-.3v.6zM268 17.1l2 .3-2 .3zM193.5 32.1l2 .3-2 .3zM198.8 32.4l2-.3v.6zM196.8 27.2l2 .3-2 .3zM204.4 27.5l2-.3v.6zM259.1 32.2l2 .3-2 .3zM266.8 32.5l2-.3v.6zM198.8 22.5l2-.3v.6zM264.8 22.2l2 .3-2 .3zM49.8 83l2-.3v.6zM136.6 82.7l2 .3-2 .3zM27.1 88l2-.3v.6zM159.3 87.7l2 .3-2 .3zM49.8 78l2-.3v.6zM60.7 77.7l2 .3-2 .3zM62.7 78l2-.3v.6zM81.7 77.7l2 .3-2 .3zM83.7 78l2-.3v.6zM102.7 77.7l2 .3-2 .3zM104.7 78l2-.3v.6zM123.7 77.7l2 .3-2 .3zM125.7 78l2-.3v.6zM136.6 77.7l2 .3-2 .3zM47.1 77.7l2 .3-2 .3zM49.8 78l2-.3v.6zM139.3 13l2-.3v.6zM159.3 12.7l2 .3-2 .3zM137.3 22.7l2 .3-2 .3zM143.1 23l2-.3v.6zM143.1 18.1l2-.3v.6zM148.1 17.8l2 .3-2 .3zM150.1 18.1l2-.3v.6zM155.1 17.8l2 .3-2 .3zM155.1 27.8l2 .3-2 .3zM161.3 28.1l2-.3v.6zM136.6 77.7l2 .3-2 .3zM139.3 78l2-.3v.6zM47.8 32.7l2 .3-2 .3zM53.4 33l2-.3v.6zM51.4 27.8l2 .3-2 .3zM60.2 28.1l2-.3v.6zM133 27.8l2 .3-2 .3zM138.6 28.1l2-.3v.6zM126.2 32.8l2 .3-2 .3zM135 33.1l2-.3v.6zM53.4 23.1l2-.3v.6zM133 22.8l2 .3-2 .3zM63.1 64.8l-.3 2 .8-1.9zM158.2 138.8l2 .3-2 .3zM164.2 139.1l2-.3v.6zM24.3 109.2l2 .3-2 .3zM30.2 109.5l2-.3v.6zM30.2 144.1l2-.3v.6zM103.2 143.8l2 .3-2 .3z"/>
<path d="M139.3 33.1l2-.3v.6zM136.6 32.8l2 .3-2 .3z"/>
<path d="M171.3 38l.3 2h-.6zM171 64h.6l-.3 2zM22.2 52l.3 2h-.6zM21.9 64h.6l-.3 2zM121.3 68.2h.6l-.3 2zM121.6 73l.3 2h-.6zM131.8 63.7h.6l-.3 2zM132.1 70.2l.3 2h-.6zM176.3 38l.3 2h-.6zM176 71h.6l-.3 2zM73.3 68l.3 2h-.6zM73 71h.6l-.3 2zM171 64h.6l-.3 2zM171.3 73l.3 2h-.6zM202.2 114.5l.3 2h-.6zM201.9 132.1h.6l-.3 2zM128.8 155.2h.6l-.3 2zM129.1 163.1l.3 2h-.6z"/>
<path d="M264.8 27.2l2 .3-2 .3zM270 27.5l2-.3v.6z"/>
<path d="M280 41.3l.3 2h-.6zM279.7 35.4h.6l-.3 2zM274.9 39.2l.3 2h-.6zM274.6 35.4h.6l-.3 2zM149.9 71h.6l-.3 2zM150.2 65.4l.3 2h-.6zM166.1 40.1l.3 2h-.6zM165.8 36h.6l-.3 2zM16.8 64h.6l-.3 2zM17.1 38l.3 2h-.6zM64.3 40.1l.3 2h-.6zM64 36h.6l-.3 2zM192.2 114.8l.3 2h-.6zM191.9 112.5h.6l-.3 2zM197.2 122.4l.3 2h-.6zM196.9 112.5h.6l-.3 2z"/>
<path d="M144 63.4h.6l-.3 2zM144.3 66l.3 2h-.6z"/>
<path d="M284.7 58.7h.6l-.3 2zM285 37.4l.3 2h-.6z"/>
<path d="M160.2 99.5l2-.3v.6zM185.2 99.2l2 .3-2 .3z"/>
<path d="M159.3 82.7l2 .3-2 .3zM139.3 83l2-.3v.6zM47.1 82.7l2 .3-2 .3zM27.1 83l2-.3v.6zM34.4 78l2-.3v.6zM25.1 77.7l2 .3-2 .3z"/>
<path d="M164.2 104.5l2-.3v.6zM181.2 104.2l2 .3-2 .3zM174.9 109.2l2 .3-2 .3zM183.2 109.5l2-.3v.6zM26.3 104.5l2-.3v.6zM107.1 104.2l2 .3-2 .3z"/>
<path d="M102.7 138.8l2 .3-2 .3zM30.7 139.1l2-.3v.6z"/>
<path d="M154.9 129.6h.6l-.3 2zM155.2 134.1l.3 2h-.6z"/>
<path d="M94.1 159.6l.3 2h-.6zM93.8 176.2h.6l-.3 2zM134.1 155.4l.3 2h-.6zM133.8 180.4h.6l-.3 2zM123.8 178.6h.6l-.3 2zM124.1 182.4l.3 2h-.6z"/>
<path d="M124.1 157.2l.3 2h-.6zM123.8 153.4h.6l-.3 2z"/>
<path d="M30.4 169.3l2-.3v.6zM102.9 169l2 .3-2 .3z"/>
<path d="M128.8 172.7h.6l-.3 2zM129.1 180.6l.3 2h-.6z"/>
<path d="M26.3 197.4l2-.3v.6zM107.1 197.1l2 .3-2 .3zM105.4 187.1l1.9 .3-1.9 .3zM109.1 187.4l2-.3v.6z"/>
<path d="M24.3 187.1l2 .3-2 .3zM28 187.4l2-.3v.6z"/>
<path d="M26 192.1l2 .3-2 .3zM33.7 192.4l2-.3v.6zM101.7 187.4l2-.3v.6zM105.4 187.1l2 .3-2 .3z"/>
</g>
<path d="M147.7 164.7h37.4v14.5h-37.4z" fill="none" stroke="#2e75b6" stroke-width=".34"/>
<text font-size="5.6" x="219.5" y="169.6">LTL Transformers (Pvt) Ltd</text>
<g font-size="3.6" fill="#2e74b5">
<text x="150.7" y="169.4">Issued for Production</text>
<text x="159.8" y="176.9">QA DEPT</text>
</g>
<text font-size="3.6" fill="#f00" x="156" y="173.1">07 FEB 2023</text>
<g font-size="3.6" fill="#538135">
<text x="156" y="182">CONTROLLED</text>
<text x="158.7" y="186.1">IF GREEN</text>
</g>
<text font-size="3.5" x="225.3" y="188.4">BUSDUCT TOP PART</text>
<g font-size="2.8">
<text x="144.7" y="17.4">70</text>
<text x="147.2" y="12.2">220</text>
<text x="152.1" y="17.4">70</text>
<text x="229.8" y="16.6">894</text>
<text x="91.4" y="22.4">816</text>
<text x="145" y="22.2">38.5</text>
<text x="230" y="21.8">816</text>
<text x="54.7" y="27.4">68</text>
<text x="141.9" y="27.4">36</text>
<text x="156.1" y="27.4">41.5</text>
<text x="199.5" y="26.8">68</text>
<text x="272.3" y="26.8">39</text>
<text x="42.3" y="32.2">36</text>
<text x="63.6" y="36" transform="rotate(-90 63.6 36)">21.5</text>
<text x="76.7" y="33.7" transform="rotate(-60 76.7 33.7)">14</text>
<text x="129.5" y="32.4">68</text>
<text x="141.5" y="32.4">7.1</text>
<text x="165.4" y="34.6" transform="rotate(-90 165.4 34.6)">21</text>
<text x="189.1" y="31.6">39</text>
<text x="224.8" y="34.8" transform="rotate(-45 224.8 34.8)">14</text>
<text x="261.9" y="31.8">68</text>
<text x="279.3" y="35.4" transform="rotate(-90 279.3 35.4)">47.5</text>
<text x="274.2" y="36.5" transform="rotate(-90 274.2 36.5)">21.5</text>
<text x="145.9" y="46.6" transform="rotate(-62 145.9 46.6)">14</text>
<text x="284.3" y="53" transform="rotate(-90 284.3 53)">280.1</text>
<text x="16.3" y="55.9" transform="rotate(-90 16.3 55.9)">280.1</text>
<text x="41.3" y="59.9" transform="rotate(53 41.3 59.9)">114</text>
<text x="67.3" y="55.5">12</text>
<text x="72.8" y="55.5">X</text>
<text x="76.9" y="55.5">24</text>
<text x="170.5" y="55.9" transform="rotate(-90 170.5 55.9)">280.1</text>
<text x="175.5" y="59.8" transform="rotate(-90 175.5 59.8)">350.2</text>
<text x="21.5" y="61.6" transform="rotate(-90 21.5 61.6)">140</text>
<text x="72.5" y="64.2" transform="rotate(-90 72.5 64.2)">50.1</text>
<text x="120.9" y="63.7" transform="rotate(-90 120.9 63.7)">27.5</text>
<text x="131.3" y="61.4" transform="rotate(-90 131.3 61.4)">45.1</text>
<text x="149.5" y="61.7" transform="rotate(-90 149.5 61.7)">76.1</text>
<text x="143.6" y="69.9" transform="rotate(-90 143.6 69.9)">6</text>
<text x="216.5" y="69.3">BUSDUCT TOP - PART2</text>
<text x="28.7" y="77.2">73</text>
<text x="41.9" y="77.2">7.1</text>
<text x="53.5" y="77.2">129</text>
<text x="70.6" y="77.2">210</text>
<text x="91.6" y="77.2">210</text>
<text x="112.6" y="77.2">210</text>
<text x="129.4" y="77.2">129</text>
<text x="142.3" y="77.2">7.1</text>
<text x="170.5" y="72.6" transform="rotate(-90 170.5 72.6)">70.1</text>
<text x="35.1" y="82.2">220</text>
<text x="91.1" y="82.2">888</text>
<text x="147.3" y="82.2">220</text>
<text x="89.3" y="87.2">1342.1</text>
<text x="78.8" y="93.4">BUSDUCT TOP - PART1</text>
<text x="170.6" y="98.8">323</text>
<text x="64.6" y="103.8">994</text>
<text x="170.6" y="103.8">229</text>
<text x="26.2" y="108.8">47</text>
<text x="178" y="108.8">76</text>
<text x="191.4" y="112.2" transform="rotate(-90 191.4 112.2)">3</text>
<text x="196.4" y="120.6" transform="rotate(-90 196.4 120.6)">95</text>
<text x="168.5" y="129.8" transform="rotate(-45 168.5 129.8)">114</text>
<text x="201.4" y="127.4" transform="rotate(-90 201.4 127.4)">235</text>
<text x="224.4" y="137.2">3mm/MS/01NOS.</text>
<text x="225.5" y="133.3">BUSDUCT - TOP</text>
<text x="64.6" y="138.4">888</text>
<text x="64.9" y="143.4">900</text>
<text x="154.5" y="140.1" transform="rotate(-90 154.5 140.1)">30</text>
<text x="160.1" y="138.4">47</text>
<text x="58.8" y="149.7">FRONT VIEW</text>
<text x="167.5" y="149.7">END VIEW</text>
<text x="123.3" y="153.4" transform="rotate(-90 123.3 153.4)">21.5</text>
<text x="128.3" y="161.8" transform="rotate(-90 128.3 161.8)">70</text>
<text x="72.4" y="168.6">894</text>
<text x="93.3" y="168.4" transform="rotate(-90 93.3 168.4)">223</text>
<text x="133.3" y="172.4" transform="rotate(-90 133.3 172.4)">323</text>
<text x="53.9" y="175.6" transform="rotate(-50 53.9 175.6)">14</text>
<text x="128.3" y="179.3" transform="rotate(-90 128.3 179.3)">70</text>
<text x="216.1" y="174.1">154/11, Railway Station Road, Angulana, Moratuwa, Sri lanka</text>
<text x="231" y="181.6">SIAM CITY CEMENT</text>
<text x="19.7" y="186.6">21</text>
<text x="28.8" y="191.6">68</text>
<text x="102.4" y="186.6">68</text>
<text x="112.6" y="186.6">21</text>
<text x="123.3" y="189.4" transform="rotate(-90 123.3 189.4)">21.5</text>
<text x="66" y="196.6">994</text>
<text x="62.6" y="200.7">TOP VIEW</text>
</g>
<g font-size="2.1">
<text x="26.6" y="42.2">DOWN</text>
<text x="36.4" y="42.2">90°</text>
<text x="43.4" y="42.2">R</text>
<text x="46.5" y="42.2">3</text>
<text x="48.9" y="47.3" transform="rotate(-90 48.9 47.3)">3</text>
<text x="82.7" y="42.2">DOWN</text>
<text x="92.5" y="42.2">90°</text>
<text x="99.5" y="42.2">R</text>
<text x="102.6" y="42.2">3</text>
<text x="138.4" y="47.3" transform="rotate(-90 138.4 47.3)">3</text>
<text x="138.8" y="42.2">DOWN</text>
<text x="148.6" y="42.2">90°</text>
<text x="155.6" y="42.2">R</text>
<text x="158.7" y="42.2">3</text>
<text x="48.9" y="50.4" transform="rotate(-90 48.9 50.4)">R</text>
<text x="138.4" y="50.4" transform="rotate(-90 138.4 50.4)">R</text>
<text x="48.9" y="57.4" transform="rotate(-90 48.9 57.4)">90°</text>
<text x="138.4" y="57.4" transform="rotate(-90 138.4 57.4)">90°</text>
<text x="48.9" y="63.6" transform="rotate(-90 48.9 63.6)">UP</text>
<text x="82.7" y="65.2">DOWN</text>
<text x="92.5" y="65.2">90°</text>
<text x="99.5" y="65.2">R</text>
<text x="102.6" y="65.2">3</text>
<text x="138.4" y="63.6" transform="rotate(-90 138.4 63.6)">UP</text>
<text x="82.7" y="69.7">DOWN</text>
<text x="92.5" y="69.7">90°</text>
<text x="99.5" y="69.7">R</text>
<text x="102.6" y="69.7">3</text>
<text x="223.1" y="191.9">2000kVA 3.3kV/440V CU TRANSFORMER</text>
</g>
<g font-size="1.8">
<text x="200.9" y="162.1">REVISION NO.</text>
<text x="218.6" y="162.1">DATE</text>
<text x="232" y="162.1">DRAWN</text>
<text x="252.6" y="162.1">DESCRIPTION</text>
<text x="276.3" y="162.1">APPROVED BY</text>
<text x="200.5" y="179">PROJECT:</text>
<text x="200.4" y="186">TITLE :</text>
<text x="200.7" y="195.4">DESIGNED BY:</text>
<text x="230.5" y="197.4">DRAWN BY:</text>
<text x="230.6" y="194.9">SCALE:</text>
<text x="244.9" y="197.5">THARINDU</text>
<text x="244.9" y="194.9">1:30</text>
<text x="264.4" y="197.4">DESIGN NO: 20003.3440</text>
<text x="264.4" y="194.9">UNITS:</text>
<text x="272.7" y="194.9">mm</text>
<text x="278.6" y="194.9">SIZE:</text>
<text x="285.6" y="194.9">A4</text>
<text x="200.7" y="202">APPROVED BY:</text>
<text x="200.7" y="198.6">REVIEWED BY:</text>
<text x="230.5" y="199.9">DRAWING NO: DRW/CT-2237/15-3</text>
<text x="230.5" y="202.4">DATE:</text>
<text x="244.8" y="202.3">7/02/2023</text>
<text x="264.5" y="202.3">REV:00</text>
</g>
<text font-size="1.5" x="291.8" y="202.7" transform="rotate(-90 291.8 202.7)">C:\USERS\PC\ONEDRIVE - LAKDHANAVI LIMITED\DRAWINGS IN LTL-DB\CONTRACTS 2008 -2016\CT2022\CT-2237 2000 33 440 INSEE SIAM CITY CEMENT\MODEL-5 (LEFT) NEW\LV DUCT\</text>
</svg>
